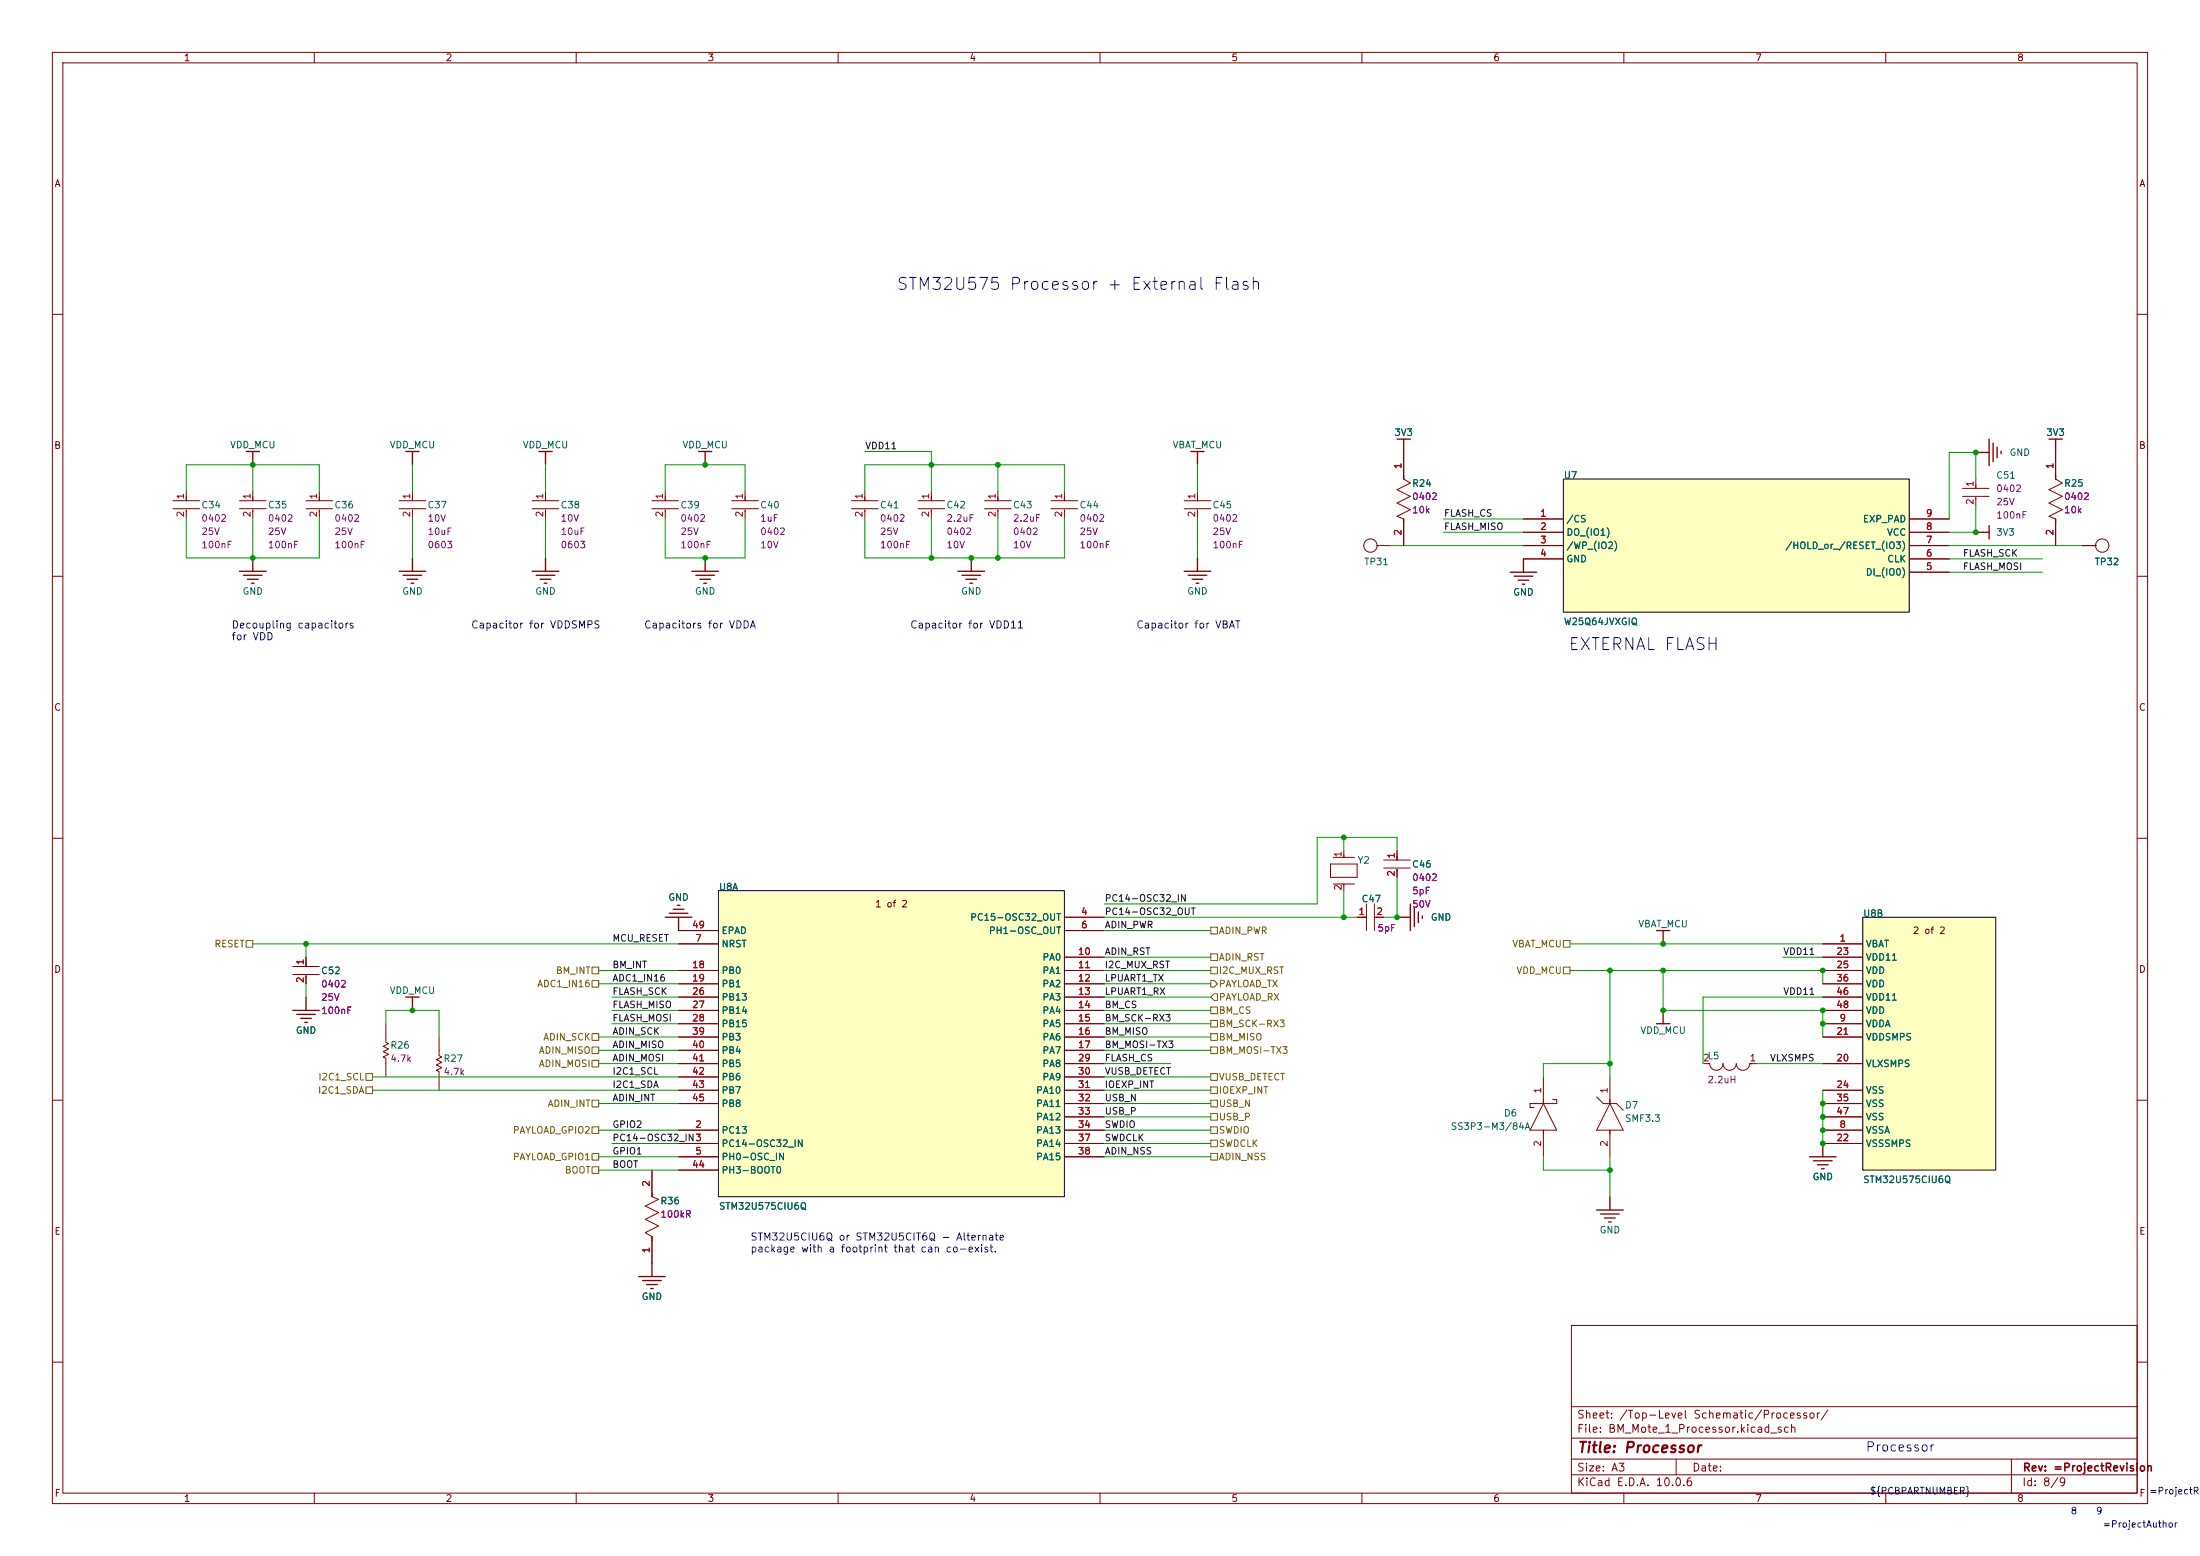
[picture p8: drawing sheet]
<svg xmlns="http://www.w3.org/2000/svg" width="420mm" height="297mm" viewBox="0 0 420 297" stroke-linecap="round" stroke-linejoin="round" font-family="sans-serif">
<g fill="none" stroke="#840000" stroke-width=".19">
<path d="M10 10h400v277h-400zM12 12h396v273h-396zM60 10v2M110 10v2M160 10v2M210 10v2M260 10v2M310 10v2M360 10v2M10 60h2M408 60h2M33 95.6h5.1"/>
<path d="M33 97.1h5.1M35.6 93.8v1.8M35.6 97.4v1.5M45.7 95.6h5.1M45.7 97.1h5.1M48.3 93.8v1.8M48.3 97.4v1.5M58.4 95.6h5.1M58.4 97.1h5.1M61 93.8v1.8M61 97.4v1.5M124.5 95.6h5"/>
<path d="M124.5 97.1h5M127 93.8v1.8M127 97.4v1.5M162.6 95.6h5M162.6 97.1h5M165.1 93.8v1.8M165.1 97.4v1.5M188 95.6h5M188 97.1h5M190.5 93.8v1.8M190.5 97.4v1.5M200.7 95.6h5"/>
<path d="M200.7 97.1h5M203.2 93.8v1.8M203.2 97.4v1.5M10 110h2M408 110h2M10 160h2M408 160h2M264.2 164.2h5M264.2 165.7h5M266.7 162.4v1.8M266.7 165.9v1.6M55.9 184.5h5.1"/>
<path d="M55.9 186h5.1M58.4 182.7v1.8M58.4 186.3v1.5M10 210h2M294.6 210.6l2.6 5.1h-5.1zM294.6 205.6v5M294.6 215.7v5.1M296.4 209.9h.8v.7h-5.1v.8h.8M304.8 209.4l1.3 1.2h2.5l1.3 1.3M307.3 210.6l2.6 5.1h-5.1zM307.3 205.6v5M307.3 215.7v5.1"/>
<path d="M408 210h2M300 253h108v32h-108zM10 260h2M300 278.5h108M300 274.5h108M300 268.5h108M320 278.5v3M384 278.5v6.5M408 260h2M60 285v2M110 285v2M160 285v2"/>
<path d="M210 285v2M260 285v2M300 281.5h108M310 285v2M360 285v2"/>
</g>
<g fill="none" stroke="#840000" stroke-width=".25">
<path d="M47 86.2h2.5M48.3 86.2v2.5M102.9 86.2h2.5M104.1 86.2v2.5M133.3 86.2h2.6M134.6 86.2v2.5M45.7 109h5.1M46.5 109.8h3.5M47.2 110.6h2.1M48 111.3h.5M48.3 106.5v2.5M132.1 109h5.1"/>
<path d="M132.8 109.8h3.6M133.6 110.6h2M134.4 111.3h.5M134.6 106.5v2.5M182.9 109h5.1M183.6 109.8h3.6M184.4 110.6h2M185.2 111.3h.5M185.4 106.5v2.5M348 218.3v2.5M304.8 231h5.1M305.6 231.7h3.5"/>
<path d="M306.3 232.5h2.1M307.1 233.2h.5M307.3 228.4v2.6M345.4 220.8h5.1M346.2 221.6h3.6M347 222.3h2M347.7 223.1h.5"/>
</g>
<path d="M355.6 175.1h25.4v48.2h-25.4z" fill="#ffffc2"/>
<path d="M355.6 175.1h25.4v48.2h-25.4z" fill="none" stroke="#000" stroke-width=".19"/>
<g fill="none" stroke="#840000" stroke-width=".19">
<path d="M101.6 95.6h5.1M101.6 97.1h5.1M104.1 93.8v1.8M104.1 97.4v1.5M226.1 95.6h5M226.1 97.1h5M228.6 93.8v1.8M228.6 97.4v1.5M254 164.9h5.1v2.6h-5.1zM254.5 163.7h4.1M254.5 168.7h4.1M256.5 162.4v1.3"/>
<path d="M256.5 168.7v1.3M73.7 195.4v3.6l.5 .2-1 .5 1 .5-1 .5 1 .5-1 .6 .5 .2v3.6M83.8 197.9v3.6l.5 .3-1 .5 1 .5-1 .5 1 .5-1 .5 .5 .2v3.6M348 180.2h7.6M348 195.4h7.6M348 197.9h7.6M348 182.7h7.6M348 185.2h7.6M348 187.8h7.6M348 190.3h7.6M348 192.9h7.6M348 215.7h7.6"/>
<path d="M348 203h7.6M348 218.3h7.6M348 208.1h7.6M348 210.6h7.6M348 213.2h7.6"/>
</g>
<path d="M266.7 175.1h2.5M269.2 172.5v5.1M270 173.3v3.6M270.8 174.1v2M271.5 174.8v.5M77.5 190.3h2.5M78.7 190.3v2.6" fill="none" stroke="#840000" stroke-width=".25"/>
<path d="M137.2 170h66v58.4h-66z" fill="#ffffc2"/>
<path d="M137.2 170h66v58.4h-66z" fill="none" stroke="#000" stroke-width=".19"/>
<g fill="none" stroke="#840000" stroke-width=".19">
<path d="M262.9 104.1h.1M262.9 104.1h2.5M129.5 177.6h7.7M203.2 175.1h7.6M203.2 177.6h7.6M129.5 180.2h7.7M129.5 185.2h7.7M129.5 187.8h7.7M129.5 190.3h7.7M129.5 192.9h7.7M129.5 195.4h7.7M129.5 197.9h7.7"/>
<path d="M203.2 182.7h7.6M203.2 185.2h7.6M203.2 187.8h7.6M203.2 190.3h7.6M203.2 192.9h7.6M203.2 195.4h7.6M203.2 197.9h7.6M129.5 215.7h7.7M129.5 218.3h7.7M129.5 200.5h7.7M129.5 203h7.7M129.5 205.6h7.7"/>
<path d="M129.5 208.1h7.7M129.5 210.6h7.7M203.2 215.7h7.6M203.2 218.3h7.6M203.2 200.5h7.6M203.2 203h7.6M203.2 205.6h7.6M203.2 208.1h7.6M203.2 210.6h7.6M203.2 213.2h7.6M325.1 203h1.3a1.27 1.27 0 0 0 1.3 1.3 1.27 1.27 0 0 0 1.2-1.3 1.27 1.27 0 0 0 1.3 1.3 1.27 1.27 0 0 0 1.3-1.3 1.27 1.27 0 0 0 1.2 1.3 1.27 1.27 0 0 0 1.3-1.3h1.3M129.5 220.8h7.7"/>
<path d="M129.5 223.3h7.7M203.2 220.8h7.6"/>
<circle cx="261.6" cy="104.1" r="1.27"/>
</g>
<g fill="none" stroke="#840000" stroke-width=".25">
<path d="M227.3 86.2h2.6M228.6 86.2v2.5M101.6 109h5.1M102.4 109.8h3.5M103.1 110.6h2.1M103.9 111.3h.5M104.1 106.5v2.5M226.1 109h5M226.8 109.8h3.6M227.6 110.6h2M228.3 111.3h.6M228.6 106.5v2.5"/>
<path d="M288.3 109.2h5.1M289.1 110h3.5M289.8 110.7h2M290.6 111.5h.5M290.8 106.7v2.5M55.9 192.9h5.1M56.6 193.6h3.6M57.4 194.4h2M58.2 195.1h.5M58.4 190.3v2.6M121.9 243.7h5.1M122.7 244.4h3.5"/>
<path d="M123.4 245.2h2.1M124.2 245.9h.5M124.5 241.1v2.6"/>
</g>
<path d="M298.4 91.4h66.1v25.4h-66.1z" fill="#ffffc2"/>
<path d="M298.4 91.4h66.1v25.4h-66.1z" fill="none" stroke="#000" stroke-width=".19"/>
<g fill="none" stroke="#840000" stroke-width=".19">
<path d="M76.2 95.6h5.1M76.2 97.1h5.1M78.7 93.8v1.8M78.7 97.4v1.5M139.7 95.6h5.1M139.7 97.1h5.1M142.2 93.8v1.8M142.2 97.4v1.5M175.3 95.6h5M175.3 97.1h5M177.8 93.8v1.8M177.8 97.4v1.5"/>
<path d="M268 86.4v5l1.2 .8-2.5 1.3 2.5 1.2-2.5 1.3 2.5 1.3-2.5 1.3 1.3 .5v5M290.8 99.1h7.6M364.5 99.1h7.6M374.6 93.2h5.1M374.6 94.7h5.1M377.2 91.4v1.8M377.2 95v1.5M392.4 86.4v5l1.3 .8-2.5 1.3 2.5 1.2-2.5 1.3 2.5 1.3-2.5 1.3 1.2 .5v5M290.8 101.6h7.6M290.8 104.1h7.6M290.8 106.7h7.6M364.5 101.6h7.6"/>
<path d="M364.5 104.1h7.6M364.5 106.7h7.6M364.5 109.2h7.6M397.5 104.1h2.5M400 104.1h.1M129.5 177.6h7.7M203.2 175.1h7.6M203.2 177.6h7.6M259.1 175.1h1.8M260.9 172.5v5.1M262.4 172.5v5.1M262.6 175.1h1.6"/>
<path d="M266.7 162.4v1.8M266.7 165.9v1.6M58.4 182.7v1.8M58.4 186.3v1.5M129.5 180.2h7.7M129.5 195.4h7.7M129.5 197.9h7.7M129.5 185.2h7.7M129.5 187.8h7.7M129.5 190.3h7.7M129.5 192.9h7.7M203.2 195.4h7.6"/>
<path d="M203.2 197.9h7.6M203.2 182.7h7.6M203.2 185.2h7.6M203.2 187.8h7.6M203.2 190.3h7.6M203.2 192.9h7.6M348 180.2h7.6M348 195.4h7.6M348 197.9h7.6M348 182.7h7.6M348 185.2h7.6M348 187.8h7.6"/>
<path d="M348 190.3h7.6M348 192.9h7.6M129.5 215.7h7.7M129.5 203h7.7M129.5 218.3h7.7M129.5 208.1h7.7M129.5 210.6h7.7M129.5 200.5h7.7M129.5 205.6h7.7M203.2 215.7h7.6M203.2 203h7.6M203.2 218.3h7.6"/>
<path d="M203.2 208.1h7.6M203.2 210.6h7.6M203.2 213.2h7.6M203.2 200.5h7.6M203.2 205.6h7.6M348 215.7h7.6M348 203h7.6M348 218.3h7.6M348 208.1h7.6M348 210.6h7.6M348 213.2h7.6M124.5 223.3v5.1l1.2 .5-2.5 1.3 2.5 1.3-2.5 1.2 2.5 1.3-2.5 1.3 1.3 .7v5.1"/>
<path d="M129.5 220.8h7.7M129.5 223.3h7.7M203.2 220.8h7.6"/>
<circle cx="401.3" cy="104.1" r="1.27"/>
</g>
<g fill="none" stroke="#840000" stroke-width=".25">
<path d="M77.5 86.2h2.5M78.7 86.2v2.5M266.7 83.8h2.5M268 83.8v2.6M377.2 86.4h2.5M379.7 83.8v5.1M380.5 84.6v3.5M381.3 85.3v2.1M382 86.1v.5M391.2 83.8h2.5M392.4 83.8v2.6M76.2 109h5.1"/>
<path d="M77 109.8h3.5M77.7 110.6h2.1M78.5 111.3h.5M78.7 106.5v2.5M377.2 101.6h2.5M379.7 100.3v2.6M127 175.1h5.1M127.8 174.3h3.5M128.5 173.6h2.1M129.3 172.8h.5M129.5 175.1v2.5M316.2 177.6h2.6"/>
<path d="M317.5 177.6v2.6M316.2 195.4h2.6M317.5 192.9v2.5"/>
</g>
<g fill="none" stroke="#725600" stroke-width=".19">
<path d="M47 179.5h1.3v1.3h-1.3zM231.1 177h1.3v1.3h-1.3zM298.4 179.5h1.3v1.3h-1.3zM113 199.8h1.3v1.3h-1.3zM113 197.3h1.3v1.3h-1.3zM113 187.1h1.3v1.3h-1.3zM113 184.6h1.3v1.3h-1.3zM231.1 187.1h.7l.6 .7-.6 .6h-.7zM231.1 182.1h1.3v1.2h-1.3zM231.1 192.2h1.3v1.3h-1.3zM231.1 184.6h1.3v1.3h-1.3zM231.1 197.3h1.3v1.3h-1.3z"/>
<path d="M231.1 194.8h1.3v1.2h-1.3zM231.1 199.8h1.3v1.3h-1.3zM231.8 189.7h.6v1.3h-.6l-.7-.7zM298.4 184.6h1.3v1.3h-1.3zM69.8 204.9h1.3v1.3h-1.3zM69.8 207.5h1.3v1.2h-1.3zM113 215.1h1.3v1.3h-1.3zM113 210h1.3v1.3h-1.3zM113 202.4h1.3v1.3h-1.3zM231.1 207.5h1.3v1.2h-1.3zM231.1 215.1h1.3v1.3h-1.3zM231.1 217.6h1.3v1.3h-1.3z"/>
<path d="M231.1 204.9h1.3v1.3h-1.3zM231.1 212.5h1.3v1.3h-1.3zM231.1 210h1.3v1.3h-1.3zM113 220.2h1.3v1.2h-1.3zM113 222.7h1.3v1.3h-1.3zM231.1 220.2h1.3v1.2h-1.3z"/>
</g>
<g fill="none" stroke="#009600" stroke-width=".19">
<path d="M35.6 93.8v-5.1h25.4v5.1M35.6 98.9v7.6h25.4v-7.6M48.3 88.7v5.1M48.3 98.9v7.6M78.7 88.7v5.1M78.7 98.9v7.6M104.1 88.7v5.1M104.1 98.9v7.6M127 93.8v-5.1h15.2v5.1M127 98.9v7.6h15.2v-7.6M165.1 93.8v-5.1h38.1v5.1M165.1 98.9v7.6h38.1v-7.6"/>
<path d="M165.1 86.2h12.7v7.6M177.8 98.9v7.6M190.5 88.7v5.1M190.5 98.9v7.6M228.6 88.7v5.1M228.6 98.9v7.6M275.6 99.1h15.2M377.2 96.5v5.1h-5.1M377.2 91.4v-5h-5.1v12.7M265.4 104.1h25.4M275.6 101.6h15.2M372.1 109.2h17.8"/>
<path d="M372.1 106.7h17.8M372.1 104.1h25.4M256.5 159.8v2.6M210.8 177.6h20.3M210.8 175.1h48.3M256.5 170v5.1M266.7 162.4v-2.6h-15.2v12.7h-40.7M266.7 167.5v7.6h-2.5M48.3 180.2h81.2M58.4 180.2v2.5M58.4 187.8v2.5M73.7 195.4v-2.5h10.1v5"/>
<path d="M114.3 197.9h15.2M114.3 185.2h15.2M114.3 187.8h15.2M116.8 192.9h12.7M116.8 195.4h12.7M116.8 190.3h12.7M210.8 197.9h20.3M210.8 185.2h20.3M210.8 192.9h20.3M210.8 195.4h20.3M210.8 190.3h20.3M210.8 187.8h20.3"/>
<path d="M210.8 182.7h20.3M299.7 180.2h48.3M299.7 185.2h48.3v2.6M307.3 185.2v20.4M317.5 185.2v7.7h30.5v5M340.4 182.7h7.6M348 190.3h-22.9v12.7M71.1 205.6h58.4M71.1 208.1h58.4M114.3 215.7h15.2M114.3 200.5h15.2M114.3 203h15.2"/>
<path d="M114.3 210.6h15.2M116.8 218.3h12.7M210.8 215.7h20.3M210.8 218.3h20.3M210.8 200.5h20.3M210.8 203h12.7M210.8 210.6h20.3M210.8 205.6h20.3M210.8 208.1h20.3M210.8 213.2h20.3M307.3 203h-12.7v2.6M335.3 203h12.7"/>
<path d="M348 208.1v10.2M114.3 223.3h15.2M114.3 220.8h15.2M210.8 220.8h20.3M294.6 220.8v2.5h12.7M307.3 220.8v7.6"/>
</g>
<g fill="#009600" stroke="#009600" stroke-width=".19">
<circle cx="348" cy="218.3" r=".46"/>
<circle cx="348" cy="215.7" r=".46"/>
<circle cx="307.3" cy="223.3" r=".46"/>
<circle cx="348" cy="185.2" r=".46"/>
<circle cx="348" cy="192.9" r=".46"/>
<circle cx="348" cy="195.4" r=".46"/>
<circle cx="348" cy="213.2" r=".46"/>
<circle cx="348" cy="210.6" r=".46"/>
<circle cx="307.3" cy="203" r=".46"/>
<circle cx="377.2" cy="86.4" r=".46"/>
<circle cx="377.2" cy="101.6" r=".46"/>
<circle cx="256.5" cy="175.1" r=".46"/>
<circle cx="317.5" cy="192.9" r=".46"/>
<circle cx="317.5" cy="185.2" r=".46"/>
<circle cx="317.5" cy="180.2" r=".46"/>
<circle cx="256.5" cy="159.8" r=".46"/>
<circle cx="266.7" cy="175.1" r=".46"/>
<circle cx="307.3" cy="185.2" r=".46"/>
<circle cx="190.5" cy="88.7" r=".46"/>
<circle cx="177.8" cy="88.7" r=".46"/>
<circle cx="190.5" cy="106.5" r=".46"/>
<circle cx="185.4" cy="106.5" r=".46"/>
<circle cx="177.8" cy="106.5" r=".46"/>
<circle cx="134.6" cy="88.7" r=".46"/>
<circle cx="48.3" cy="106.5" r=".46"/>
<circle cx="58.4" cy="180.2" r=".46"/>
<circle cx="48.3" cy="88.7" r=".46"/>
<circle cx="134.6" cy="106.5" r=".46"/>
<circle cx="78.7" cy="192.9" r=".46"/>
</g>
<g font-size="2.3" fill="#0000c2">
<text x="171" y="55.9">STM32U575 Processor + External Flash</text>
<text x="299.3" y="124.7">EXTERNAL FLASH</text>
</g>
<text font-size="2" fill="#840000" x="301" y="277.8">Title: Processor</text>
<text font-size="1.8" fill="#0000c2" x="356" y="277.5">Processor</text>
<g font-size="1.5" fill="#840000">
<text x="300.9" y="273.8">File: BM_Mote_1_Processor.kicad_sch</text>
<text x="300.9" y="271.1">Sheet: /Top-Level Schematic/Processor/</text>
<text x="300.9" y="281.2">Size: A3</text>
<text x="322.9" y="281.2">Date:</text>
<text x="386" y="281.2">Rev: =ProjectRevision</text>
<text x="300.9" y="284">KiCad E.D.A. 10.0.6</text>
<text x="385.9" y="284">Id: 8/9</text>
</g>
<g font-size="1.4" fill="#0000c2">
<text x="44.1" y="120.3">Decoupling capacitors</text>
<text x="44.1" y="122.6">for VDD</text>
<text x="89.8" y="120.3">Capacitor for VDDSMPS</text>
<text x="122.8" y="120.3">Capacitors for VDDA</text>
<text x="173.6" y="120.3">Capacitor for VDD11</text>
<text x="216.8" y="120.3">Capacitor for VBAT</text>
<text x="143.2" y="237.1">STM32U5CIU6Q or STM32U5CIT6Q - Alternate</text>
<text x="143.2" y="239.4">package with a footprint that can co-exist.</text>
</g>
<g font-size="1.3" fill="#840000">
<text x="35" y="12">1</text>
<text x="85" y="12">2</text>
<text x="135" y="12">3</text>
<text x="185" y="12">4</text>
<text x="235" y="12">5</text>
<text x="285" y="12">6</text>
<text x="335" y="12">7</text>
<text x="385" y="12">8</text>
<text x="10.3" y="36">A</text>
<text x="408.3" y="36">A</text>
<text x="10.2" y="86">B</text>
<text x="408.2" y="86">B</text>
<text x="10.2" y="136">C</text>
<text x="408.2" y="136">C</text>
<text x="166.9" y="173.5">1 of 2</text>
<text x="365.1" y="178.6">2 of 2</text>
<text x="10.2" y="186">D</text>
<text x="408.2" y="186">D</text>
<text x="10.3" y="236">E</text>
<text x="408.3" y="236">E</text>
<text x="10.3" y="286">F</text>
<text x="35" y="287">1</text>
<text x="85" y="287">2</text>
<text x="135" y="287">3</text>
<text x="185" y="287">4</text>
<text x="235" y="287">5</text>
<text x="285" y="287">6</text>
<text x="335" y="287">7</text>
<text x="385" y="287">8</text>
<text x="408.3" y="286">F</text>
</g>
<g font-size="1.3" fill="#006464">
<text x="266.1" y="83.5">3V3</text>
<text x="390.5" y="83.5">3V3</text>
<text x="43.8" y="85.9">VDD_MCU</text>
<text x="74.3" y="85.9">VDD_MCU</text>
<text x="99.7" y="85.9">VDD_MCU</text>
<text x="130.2" y="85.9">VDD_MCU</text>
<text x="223.8" y="85.9">VBAT_MCU</text>
<text x="383.5" y="87.3">GND</text>
<text x="269.5" y="93.2">R24</text>
<text x="298.4" y="91.7">U7</text>
<text x="381" y="91.7">C51</text>
<text x="393.9" y="93.2">R25</text>
<text x="38.3" y="97.3">C34</text>
<text x="51" y="97.3">C35</text>
<text x="63.7" y="97.3">C36</text>
<text x="81.5" y="97.3">C37</text>
<text x="106.9" y="97.3">C38</text>
<text x="129.8" y="97.3">C39</text>
<text x="145" y="97.3">C40</text>
<text x="167.9" y="97.3">C41</text>
<text x="180.6" y="97.3">C42</text>
<text x="193.3" y="97.3">C43</text>
<text x="206" y="97.3">C44</text>
<text x="231.4" y="97.3">C45</text>
<text x="298.9" y="100">/CS</text>
<text x="355.5" y="100">EXP_PAD</text>
<text x="298.9" y="102.6">DO_(IO1)</text>
<text x="298.9" y="105.1">/WP_(IO2)</text>
<text x="298.9" y="107.6">GND</text>
<text x="340.7" y="105.1">/HOLD_or_/RESET_(IO3)</text>
<text x="360.1" y="102.6">VCC</text>
<text x="360.2" y="107.6">CLK</text>
<text x="381" y="102.6">3V3</text>
<text x="46.2" y="113.8">GND</text>
<text x="76.7" y="113.8">GND</text>
<text x="102.1" y="113.8">GND</text>
<text x="132.6" y="113.8">GND</text>
<text x="183.4" y="113.8">GND</text>
<text x="226.5" y="113.8">GND</text>
<text x="260.3" y="108.2">TP31</text>
<text x="288.8" y="114">GND</text>
<text x="356.1" y="110.2">DI_(IO0)</text>
<text x="399.8" y="108.2">TP32</text>
<text x="298.4" y="119.6">W25Q64JVXGIQ</text>
<text x="259.1" y="165.2">Y2</text>
<text x="269.5" y="165.9">C46</text>
<text x="127.5" y="172.2">GND</text>
<text x="137.1" y="170.2">U8A</text>
<text x="259.8" y="172.5">C47</text>
<text x="137.6" y="178.6">EPAD</text>
<text x="185.1" y="176">PC15-OSC32_OUT</text>
<text x="188.7" y="178.6">PH1-OSC_OUT</text>
<text x="273" y="176">GND</text>
<text x="312.7" y="177.3">VBAT_MCU</text>
<text x="355.6" y="175.3">U8B</text>
<text x="137.6" y="181.1">NRST</text>
<text x="198.9" y="183.7">PA0</text>
<text x="356.1" y="181.1">VBAT</text>
<text x="356.1" y="183.7">VDD11</text>
<text x="61.2" y="186.2">C52</text>
<text x="74.3" y="190">VDD_MCU</text>
<text x="137.6" y="186.2">PB0</text>
<text x="137.6" y="188.7">PB1</text>
<text x="137.6" y="191.3">PB13</text>
<text x="198.9" y="186.2">PA1</text>
<text x="198.9" y="188.7">PA2</text>
<text x="198.9" y="191.3">PA3</text>
<text x="356.1" y="186.2">VDD</text>
<text x="356.1" y="188.7">VDD</text>
<text x="356.1" y="191.3">VDD11</text>
<text x="56.4" y="197.6">GND</text>
<text x="137.6" y="193.8">PB14</text>
<text x="137.6" y="196.4">PB15</text>
<text x="198.9" y="193.8">PA4</text>
<text x="198.9" y="196.4">PA5</text>
<text x="313" y="197.6">VDD_MCU</text>
<text x="356.1" y="196.4">VDDA</text>
<text x="356.1" y="193.8">VDD</text>
<text x="74.4" y="200.5">R26</text>
<text x="84.6" y="203">R27</text>
<text x="137.6" y="198.9">PB3</text>
<text x="137.6" y="201.4">PB4</text>
<text x="137.6" y="204">PB5</text>
<text x="198.9" y="198.9">PA6</text>
<text x="198.9" y="201.4">PA7</text>
<text x="198.9" y="204">PA8</text>
<text x="325.9" y="202.5">L5</text>
<text x="356.1" y="204">VLXSMPS</text>
<text x="356.1" y="198.9">VDDSMPS</text>
<text x="137.6" y="206.5">PB6</text>
<text x="137.6" y="209.1">PB7</text>
<text x="197.7" y="209.1">PA10</text>
<text x="198.9" y="206.5">PA9</text>
<text x="356.1" y="209.1">VSS</text>
<text x="137.6" y="211.6">PB8</text>
<text x="197.7" y="211.6">PA11</text>
<text x="197.7" y="214.1">PA12</text>
<text x="276.8" y="216">SS3P3-M3/84A</text>
<text x="287" y="213.4">D6</text>
<text x="310.1" y="211.9">D7</text>
<text x="310.1" y="214.4">SMF3.3</text>
<text x="356.1" y="211.6">VSS</text>
<text x="356.1" y="214.1">VSS</text>
<text x="137.6" y="216.7">PC13</text>
<text x="137.6" y="219.2">PC14-OSC32_IN</text>
<text x="137.6" y="221.8">PH0-OSC_IN</text>
<text x="197.7" y="216.7">PA13</text>
<text x="197.7" y="219.2">PA14</text>
<text x="197.7" y="221.8">PA15</text>
<text x="356.1" y="216.7">VSSA</text>
<text x="356.1" y="219.2">VSSSMPS</text>
<text x="137.6" y="224.3">PH3-BOOT0</text>
<text x="345.9" y="225.6">GND</text>
<text x="355.6" y="226.1">STM32U575CIU6Q</text>
<text x="126" y="230.2">R36</text>
<text x="137.1" y="231.2">STM32U575CIU6Q</text>
<text x="305.3" y="235.7">GND</text>
<text x="122.4" y="248.4">GND</text>
</g>
<g font-size="1.3" fill="#0f0f0f">
<text x="165.1" y="86.1">VDD11</text>
<text x="275.6" y="101.5">FLASH_MISO</text>
<text x="275.6" y="98.9">FLASH_CS</text>
<text x="374.6" y="106.6">FLASH_SCK</text>
<text x="374.6" y="109.1">FLASH_MOSI</text>
<text x="210.8" y="172.4">PC14-OSC32_IN</text>
<text x="210.8" y="175">PC14-OSC32_OUT</text>
<text x="210.8" y="177.5">ADIN_PWR</text>
<text x="116.8" y="180">MCU_RESET</text>
<text x="116.8" y="185.1">BM_INT</text>
<text x="210.8" y="182.6">ADIN_RST</text>
<text x="210.8" y="185.1">I2C_MUX_RST</text>
<text x="340.3" y="182.6">VDD11</text>
<text x="116.8" y="190.2">FLASH_SCK</text>
<text x="116.8" y="187.7">ADC1_IN16</text>
<text x="210.8" y="187.7">LPUART1_TX</text>
<text x="210.8" y="190.2">LPUART1_RX</text>
<text x="340.3" y="190.2">VDD11</text>
<text x="116.8" y="195.3">FLASH_MOSI</text>
<text x="116.8" y="192.7">FLASH_MISO</text>
<text x="116.8" y="197.8">ADIN_SCK</text>
<text x="210.8" y="197.8">BM_MISO</text>
<text x="210.8" y="192.7">BM_CS</text>
<text x="210.8" y="195.3">BM_SCK-RX3</text>
<text x="116.8" y="200.4">ADIN_MISO</text>
<text x="116.8" y="202.9">ADIN_MOSI</text>
<text x="210.8" y="202.9">FLASH_CS</text>
<text x="210.8" y="200.4">BM_MOSI-TX3</text>
<text x="337.8" y="202.9">VLXSMPS</text>
<text x="116.8" y="205.4">I2C1_SCL</text>
<text x="116.8" y="208">I2C1_SDA</text>
<text x="210.8" y="205.4">VUSB_DETECT</text>
<text x="210.8" y="208">IOEXP_INT</text>
<text x="116.8" y="210.5">ADIN_INT</text>
<text x="116.8" y="215.6">GPIO2</text>
<text x="210.8" y="210.5">USB_N</text>
<text x="210.8" y="215.6">SWDIO</text>
<text x="210.8" y="213.1">USB_P</text>
<text x="116.8" y="218.1">PC14-OSC32_IN3</text>
<text x="116.8" y="220.7">GPIO1</text>
<text x="210.8" y="220.7">ADIN_NSS</text>
<text x="210.8" y="218.1">SWDCLK</text>
<text x="116.8" y="223.2">BOOT</text>
</g>
<g font-size="1.3" fill="#a90000">
<text x="267.8" y="89.6" transform="rotate(-90 267.8 89.6)">1</text>
<text x="392.3" y="89.6" transform="rotate(-90 392.3 89.6)">1</text>
<text x="35.4" y="95.4" transform="rotate(-90 35.4 95.4)">1</text>
<text x="48.1" y="95.4" transform="rotate(-90 48.1 95.4)">1</text>
<text x="60.8" y="95.4" transform="rotate(-90 60.8 95.4)">1</text>
<text x="78.6" y="95.4" transform="rotate(-90 78.6 95.4)">1</text>
<text x="104" y="95.4" transform="rotate(-90 104 95.4)">1</text>
<text x="126.9" y="95.4" transform="rotate(-90 126.9 95.4)">1</text>
<text x="142.1" y="95.4" transform="rotate(-90 142.1 95.4)">1</text>
<text x="165" y="95.4" transform="rotate(-90 165 95.4)">1</text>
<text x="177.7" y="95.4" transform="rotate(-90 177.7 95.4)">1</text>
<text x="190.4" y="95.4" transform="rotate(-90 190.4 95.4)">1</text>
<text x="203.1" y="95.4" transform="rotate(-90 203.1 95.4)">1</text>
<text x="228.5" y="95.4" transform="rotate(-90 228.5 95.4)">1</text>
<text x="377.1" y="93.1" transform="rotate(-90 377.1 93.1)">1</text>
<text x="35.4" y="98.9" transform="rotate(-90 35.4 98.9)">2</text>
<text x="48.1" y="98.9" transform="rotate(-90 48.1 98.9)">2</text>
<text x="60.8" y="98.9" transform="rotate(-90 60.8 98.9)">2</text>
<text x="78.6" y="98.9" transform="rotate(-90 78.6 98.9)">2</text>
<text x="104" y="98.9" transform="rotate(-90 104 98.9)">2</text>
<text x="126.9" y="98.9" transform="rotate(-90 126.9 98.9)">2</text>
<text x="142.1" y="98.9" transform="rotate(-90 142.1 98.9)">2</text>
<text x="165" y="98.9" transform="rotate(-90 165 98.9)">2</text>
<text x="177.7" y="98.9" transform="rotate(-90 177.7 98.9)">2</text>
<text x="190.4" y="98.9" transform="rotate(-90 190.4 98.9)">2</text>
<text x="203.1" y="98.9" transform="rotate(-90 203.1 98.9)">2</text>
<text x="228.5" y="98.9" transform="rotate(-90 228.5 98.9)">2</text>
<text x="293.9" y="98.9">1</text>
<text x="293.9" y="101.5">2</text>
<text x="367.6" y="101.5">8</text>
<text x="367.6" y="98.9">9</text>
<text x="377.1" y="96.5" transform="rotate(-90 377.1 96.5)">2</text>
<text x="267.8" y="102.3" transform="rotate(-90 267.8 102.3)">2</text>
<text x="293.9" y="104">3</text>
<text x="293.9" y="106.5">4</text>
<text x="367.6" y="106.5">6</text>
<text x="367.6" y="104">7</text>
<text x="392.3" y="102.3" transform="rotate(-90 392.3 102.3)">2</text>
<text x="367.6" y="109.1">5</text>
<text x="256.4" y="163.7" transform="rotate(-90 256.4 163.7)">1</text>
<text x="266.6" y="167.4" transform="rotate(-90 266.6 167.4)">2</text>
<text x="266.6" y="164" transform="rotate(-90 266.6 164)">1</text>
<text x="256.4" y="170.1" transform="rotate(-90 256.4 170.1)">2</text>
<text x="132" y="177.5">49</text>
<text x="206.3" y="174.9">4</text>
<text x="206.3" y="177.5">6</text>
<text x="259.2" y="174.9">1</text>
<text x="262.7" y="174.9">2</text>
<text x="58.3" y="184.3" transform="rotate(-90 58.3 184.3)">1</text>
<text x="132" y="185.1">18</text>
<text x="132.6" y="180">7</text>
<text x="205.7" y="182.6">10</text>
<text x="205.7" y="185.1">11</text>
<text x="350.5" y="182.6">23</text>
<text x="350.5" y="185.1">25</text>
<text x="351.1" y="180">1</text>
<text x="58.3" y="187.8" transform="rotate(-90 58.3 187.8)">2</text>
<text x="132" y="187.6">19</text>
<text x="132" y="190.2">26</text>
<text x="205.7" y="187.6">12</text>
<text x="205.7" y="190.2">13</text>
<text x="350.5" y="187.6">36</text>
<text x="350.5" y="190.2">46</text>
<text x="132" y="192.7">27</text>
<text x="132" y="195.3">28</text>
<text x="132" y="197.8">39</text>
<text x="205.7" y="192.7">14</text>
<text x="205.7" y="195.3">15</text>
<text x="205.7" y="197.8">16</text>
<text x="350.5" y="197.8">21</text>
<text x="350.5" y="192.7">48</text>
<text x="351.1" y="195.3">9</text>
<text x="132" y="200.3">40</text>
<text x="132" y="202.9">41</text>
<text x="205.7" y="200.3">17</text>
<text x="205.7" y="202.9">29</text>
<text x="325" y="202.9">2</text>
<text x="333.9" y="202.9">1</text>
<text x="350.5" y="202.9">20</text>
<text x="132" y="205.4">42</text>
<text x="132" y="208">43</text>
<text x="205.7" y="205.4">30</text>
<text x="205.7" y="208">31</text>
<text x="294.5" y="208.8" transform="rotate(-90 294.5 208.8)">1</text>
<text x="307.2" y="208.8" transform="rotate(-90 307.2 208.8)">1</text>
<text x="350.5" y="208">24</text>
<text x="132" y="210.5">45</text>
<text x="132.6" y="215.6">2</text>
<text x="205.7" y="210.5">32</text>
<text x="205.7" y="213">33</text>
<text x="205.7" y="215.6">34</text>
<text x="350.5" y="210.5">35</text>
<text x="350.5" y="213">47</text>
<text x="351.1" y="215.6">8</text>
<text x="132.6" y="220.7">5</text>
<text x="132.6" y="218.1">3</text>
<text x="205.7" y="218.1">37</text>
<text x="205.7" y="220.7">38</text>
<text x="294.5" y="219" transform="rotate(-90 294.5 219)">2</text>
<text x="307.2" y="219" transform="rotate(-90 307.2 219)">2</text>
<text x="350.5" y="218.1">22</text>
<text x="124.3" y="226.6" transform="rotate(-90 124.3 226.6)">2</text>
<text x="132" y="223.2">44</text>
<text x="124.3" y="239.3" transform="rotate(-90 124.3 239.3)">1</text>
</g>
<g font-size="1.3" fill="#840084">
<text x="269.5" y="95.7">0402</text>
<text x="381" y="94.2">0402</text>
<text x="393.9" y="95.7">0402</text>
<text x="38.3" y="99.9">0402</text>
<text x="51" y="99.9">0402</text>
<text x="63.7" y="99.9">0402</text>
<text x="81.5" y="99.9">10V</text>
<text x="106.9" y="99.9">10V</text>
<text x="129.8" y="99.9">0402</text>
<text x="145" y="99.9">1uF</text>
<text x="167.9" y="99.9">0402</text>
<text x="180.6" y="99.9">2.2uF</text>
<text x="193.3" y="99.9">2.2uF</text>
<text x="206" y="99.9">0402</text>
<text x="231.4" y="99.9">0402</text>
<text x="269.5" y="98.3">10k</text>
<text x="381" y="96.8">25V</text>
<text x="381" y="99.3">100nF</text>
<text x="393.9" y="98.3">10k</text>
<text x="38.3" y="102.4">25V</text>
<text x="38.3" y="105">100nF</text>
<text x="51" y="102.4">25V</text>
<text x="51" y="105">100nF</text>
<text x="63.7" y="102.4">25V</text>
<text x="63.7" y="105">100nF</text>
<text x="81.5" y="102.4">10uF</text>
<text x="81.5" y="105">0603</text>
<text x="106.9" y="102.4">10uF</text>
<text x="106.9" y="105">0603</text>
<text x="129.8" y="102.4">25V</text>
<text x="129.8" y="105">100nF</text>
<text x="145" y="102.4">0402</text>
<text x="145" y="105">10V</text>
<text x="167.9" y="102.4">25V</text>
<text x="167.9" y="105">100nF</text>
<text x="180.6" y="102.4">0402</text>
<text x="180.6" y="105">10V</text>
<text x="193.3" y="102.4">0402</text>
<text x="193.3" y="105">10V</text>
<text x="206" y="102.4">25V</text>
<text x="206" y="105">100nF</text>
<text x="231.4" y="102.4">25V</text>
<text x="231.4" y="105">100nF</text>
<text x="269.5" y="168.5">0402</text>
<text x="269.5" y="171">5pF</text>
<text x="269.5" y="173.5">50V</text>
<text x="262.9" y="178.1">5pF</text>
<text x="61.2" y="188.8">0402</text>
<text x="61.2" y="191.3">25V</text>
<text x="61.2" y="193.9">100nF</text>
<text x="74.4" y="203">4.7k</text>
<text x="84.6" y="205.5">4.7k</text>
<text x="325.9" y="207.1">2.2uH</text>
<text x="126" y="232.7">100kR</text>
</g>
<g font-size="1.3" fill="#725600">
<text x="232.6" y="178.6">ADIN_PWR</text>
<text x="40.8" y="181.1">RESET</text>
<text x="232.6" y="183.7">ADIN_RST</text>
<text x="288.6" y="181.1">VBAT_MCU</text>
<text x="102.5" y="188.7">ADC1_IN16</text>
<text x="106" y="186.2">BM_INT</text>
<text x="232.6" y="188.7">PAYLOAD_TX</text>
<text x="232.6" y="186.2">I2C_MUX_RST</text>
<text x="232.6" y="191.3">PAYLOAD_RX</text>
<text x="289.4" y="186.2">VDD_MCU</text>
<text x="232.6" y="193.8">BM_CS</text>
<text x="232.6" y="196.4">BM_SCK-RX3</text>
<text x="102.8" y="201.4">ADIN_MISO</text>
<text x="102.8" y="204">ADIN_MOSI</text>
<text x="103.6" y="198.9">ADIN_SCK</text>
<text x="232.6" y="198.9">BM_MISO</text>
<text x="232.6" y="201.4">BM_MOSI-TX3</text>
<text x="60.6" y="209.1">I2C1_SDA</text>
<text x="60.7" y="206.5">I2C1_SCL</text>
<text x="232.6" y="209.1">IOEXP_INT</text>
<text x="232.6" y="206.5">VUSB_DETECT</text>
<text x="104.4" y="211.6">ADIN_INT</text>
<text x="232.6" y="214.1">USB_P</text>
<text x="232.6" y="211.6">USB_N</text>
<text x="97.8" y="221.8">PAYLOAD_GPIO1</text>
<text x="97.8" y="216.7">PAYLOAD_GPIO2</text>
<text x="232.6" y="221.8">ADIN_NSS</text>
<text x="232.6" y="216.7">SWDIO</text>
<text x="232.6" y="219.2">SWDCLK</text>
<text x="107.7" y="224.3">BOOT</text>
</g>
<g font-size="1.3" fill="#0000c2">
<text x="356.8" y="285.5">${PCBPARTNUMBER}</text>
<text x="410.2" y="285.5">=ProjectRev</text>
<text x="395.2" y="289.4">8</text>
<text x="400" y="289.4">9</text>
<text x="401.3" y="291.9">=ProjectAuthor</text>
</g>
</svg>
